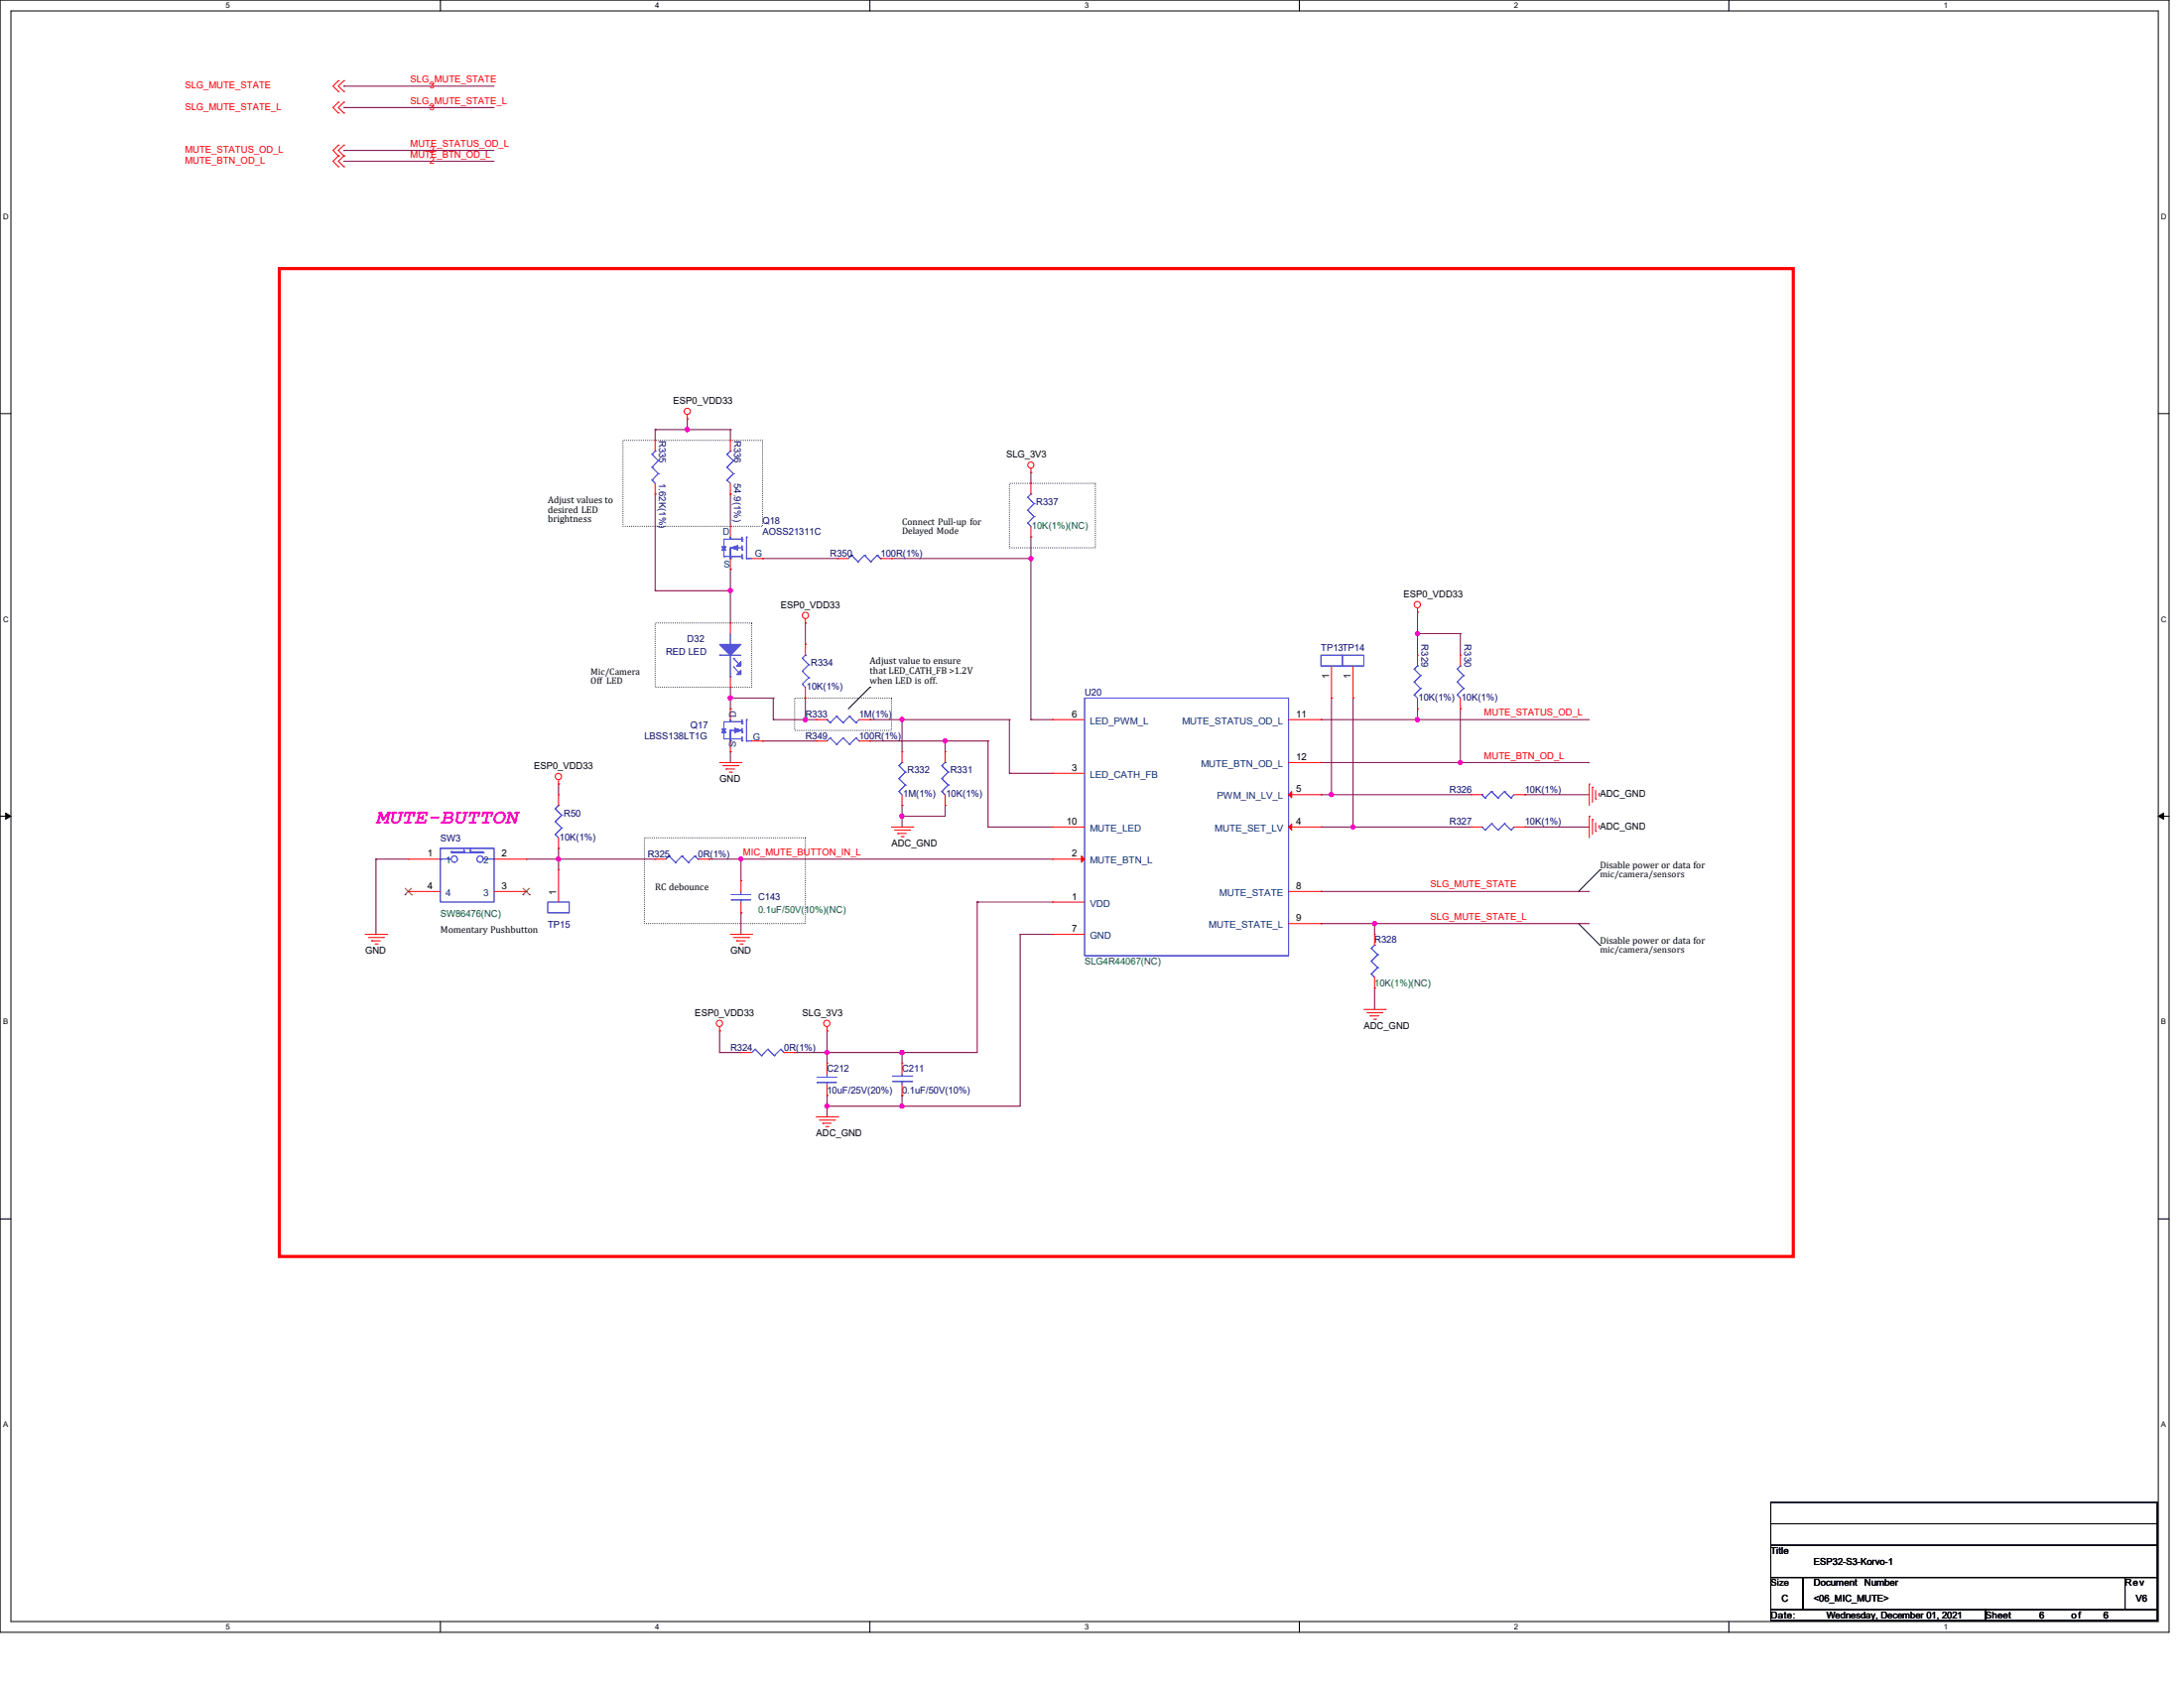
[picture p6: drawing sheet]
<svg xmlns="http://www.w3.org/2000/svg" width="558mm" height="431mm" viewBox="0 0 558 431" stroke-linecap="round" stroke-linejoin="round" font-family="sans-serif">
<g fill="none" stroke="#000" stroke-width=".25">
<path d="M0 0h554.2v417h-554.2zM2.8 2.8h548.6v411.5h-548.6zM112.5 0v2.8M222.2 0v2.8M332 0v2.8M441.7 0v2.8M0 105.7h2.8M551.4 105.7h2.8M222.2 175.6h.1M222.2 175.6l-5.5 5.5M0 208.5h2.8M1.4 207.7l1.4 .8-1.4 .8z"/>
<path d="M551.4 208.5l1.4-.8v1.6zM551.4 208.5h2.8M403.3 236l5.5 5.5M408.8 222.3h.1M408.8 222.3l-5.5 5.5M408.8 241.5h.1M0 311.4h2.8M551.4 311.4h2.8M112.5 414.3v2.7M222.2 414.3v2.7M332 414.3v2.7M441.7 414.3v2.7"/>
</g>
<path d="M1.4 207.7l1.4 .8-1.4 .8zM551.4 208.5l1.4-.8v1.6z" fill="#000"/>
<path d="M159.2 112.5h35.6v22h-35.6zM257.9 123.5h22v16.5h-22zM167.4 159.2h24.7v16.4h-24.7zM203 178.4h24.8v8.2h-24.8zM164.6 214h41.2v22h-41.2z" fill="none" stroke="#000" stroke-width=".25" stroke-dasharray="0 .5"/>
<path d="M71.4 68.6h386.8v252.4h-386.8z" fill="none" stroke="#f00" stroke-width=".8"/>
<path d="M96.1 219.5h.1M96.1 219.5h8.2M96.1 219.5v19.2M134.5 219.5h.1M142.7 200.3h.1M142.7 216.7h.1M142.7 200.3v2.7M142.7 216.7v2.8h-8.2" fill="none" stroke="#800040" stroke-width=".25"/>
<circle cx="142.7" cy="219.5" r=".53" fill="#f0f"/>
<circle cx="142.7" cy="219.5" r=".53" fill="none" stroke="#f0f" stroke-width=".25"/>
<path d="M211.3 279.9h.1M211.3 279.9v5.4M230.5 279.9h.1M230.5 279.9v2.7h-19.2M211.3 282.6h.1" fill="none" stroke="#800040" stroke-width=".25"/>
<circle cx="211.3" cy="282.6" r=".53" fill="#f0f"/>
<circle cx="211.3" cy="282.6" r=".53" fill="none" stroke="#f0f" stroke-width=".25"/>
<path d="M203 268.9h.1M203 268.9h8.3" fill="none" stroke="#800040" stroke-width=".25"/>
<circle cx="211.3" cy="268.9" r=".53" fill="#f0f"/>
<circle cx="211.3" cy="268.9" r=".53" fill="none" stroke="#f0f" stroke-width=".25"/>
<path d="M211.3 268.9h.1M211.3 268.9h19.2M211.3 268.9v2.7M230.5 268.9h.1M230.5 268.9v2.7M230.5 282.6h.1M230.5 282.6h30.1" fill="none" stroke="#800040" stroke-width=".25"/>
<circle cx="230.4" cy="282.6" r=".53" fill="#f0f"/>
<circle cx="230.4" cy="282.6" r=".53" fill="none" stroke="#f0f" stroke-width=".25"/>
<g fill="none" stroke="#800040" stroke-width=".25">
<path d="M142.7 219.5h.1M142.7 219.5h24.7M181.1 219.5h.1M181.1 219.5h8.2M189.3 219.5h.1M189.3 219.5v5.5M189.3 233.2h.1M189.3 233.2v5.5M249.7 230.5h.1M249.7 230.5v38.4h-19.2M249.7 230.5h19.2M183.9 263.4h.1"/>
<path d="M183.9 268.9h.1M183.9 263.4v5.5M183.9 268.9h5.4M211.3 263.4h.1M211.3 263.4v5.5M230.5 268.9h.1"/>
</g>
<circle cx="230.4" cy="268.9" r=".53" fill="#f0f"/>
<circle cx="230.4" cy="268.9" r=".53" fill="none" stroke="#f0f" stroke-width=".25"/>
<path d="M189.3 219.5h.1M189.3 219.5h79.6M260.6 238.7h.1M260.6 238.7h8.3M260.6 238.7v43.9" fill="none" stroke="#800040" stroke-width=".25"/>
<circle cx="189.3" cy="219.5" r=".53" fill="#f0f"/>
<circle cx="189.3" cy="219.5" r=".53" fill="none" stroke="#f0f" stroke-width=".25"/>
<path d="M337.5 203h.1M337.5 211.3h.1M337.5 203h2.7M337.5 211.3h8.2M389.6 203h.1M389.6 211.3h.1M389.6 203h16.5M389.6 211.3h16.5M337.5 236h.1M337.5 236h13.7M351.2 252.4h.1M351.2 252.4v5.5" fill="none" stroke="#800040" stroke-width=".25"/>
<circle cx="351.2" cy="235.9" r=".53" fill="#f0f"/>
<circle cx="351.2" cy="235.9" r=".53" fill="none" stroke="#f0f" stroke-width=".25"/>
<path d="M362.2 156.4h.1M362.2 156.4v5.5M351.2 236h.1M351.2 236v2.7" fill="none" stroke="#800040" stroke-width=".25"/>
<circle cx="362.1" cy="161.9" r=".53" fill="#f0f"/>
<circle cx="362.1" cy="161.9" r=".53" fill="none" stroke="#f0f" stroke-width=".25"/>
<path d="M362.2 161.9h.1M362.2 161.9h10.9M362.2 161.9v5.5M373.1 161.9h.1M373.1 161.9v5.5M337.5 183.9h.1M362.2 181.1h.1M362.2 181.1v2.8h-24.7" fill="none" stroke="#800040" stroke-width=".25"/>
<circle cx="362.1" cy="183.8" r=".53" fill="#f0f"/>
<circle cx="362.1" cy="183.8" r=".53" fill="none" stroke="#f0f" stroke-width=".25"/>
<path d="M337.5 194.8h.1M373.1 181.1h.1M373.1 181.1v13.7h-35.6" fill="none" stroke="#800040" stroke-width=".25"/>
<circle cx="373.1" cy="194.8" r=".53" fill="#f0f"/>
<circle cx="373.1" cy="194.8" r=".53" fill="none" stroke="#f0f" stroke-width=".25"/>
<path d="M340.2 178.4h.1M340.2 178.4v24.6M362.2 183.9h.1M362.2 183.9h43.9M373.1 194.8h.1M373.1 194.8h33M340.2 203h.1M340.2 203h35.7" fill="none" stroke="#800040" stroke-width=".25"/>
<circle cx="340.2" cy="203" r=".53" fill="#f0f"/>
<circle cx="340.2" cy="203" r=".53" fill="none" stroke="#f0f" stroke-width=".25"/>
<path d="M345.7 178.4h.1M345.7 178.4v32.9" fill="none" stroke="#800040" stroke-width=".25"/>
<circle cx="345.7" cy="211.3" r=".53" fill="#f0f"/>
<circle cx="345.7" cy="211.3" r=".53" fill="none" stroke="#f0f" stroke-width=".25"/>
<g fill="none" stroke="#800040" stroke-width=".25">
<path d="M186.6 192.1h.1M186.6 192.1v2.7M230.5 205.8h.1M230.5 208.5h.1M230.5 205.8v5.5M241.5 205.8h.1M241.5 205.8v2.7h-11M345.7 211.3h.1M345.7 211.3h30.2M337.5 227.8h.1M337.5 227.8h68.6M351.2 236h.1"/>
<path d="M351.2 236h54.9"/>
</g>
<circle cx="230.4" cy="208.5" r=".53" fill="#f0f"/>
<circle cx="230.4" cy="208.5" r=".53" fill="none" stroke="#f0f" stroke-width=".25"/>
<path d="M241.5 189.3h.1M241.5 189.3h10.9M252.4 189.3h.1M252.4 189.3v22M252.4 211.3h.1M252.4 211.3h16.5" fill="none" stroke="#800040" stroke-width=".25"/>
<circle cx="241.4" cy="189.3" r=".53" fill="#f0f"/>
<circle cx="241.4" cy="189.3" r=".53" fill="none" stroke="#f0f" stroke-width=".25"/>
<path d="M222.2 183.9h.1M222.2 183.9h8.3M230.5 183.9h.1M230.5 183.9v8.2M241.5 189.3h.1M241.5 189.3v2.8" fill="none" stroke="#800040" stroke-width=".25"/>
<circle cx="230.4" cy="183.8" r=".53" fill="#f0f"/>
<circle cx="230.4" cy="183.8" r=".53" fill="none" stroke="#f0f" stroke-width=".25"/>
<path d="M205.8 178.4h.1M205.8 178.4v5.5M205.8 183.9h.1M205.8 183.9h2.7" fill="none" stroke="#800040" stroke-width=".25"/>
<circle cx="205.8" cy="183.8" r=".53" fill="#f0f"/>
<circle cx="205.8" cy="183.8" r=".53" fill="none" stroke="#f0f" stroke-width=".25"/>
<g fill="none" stroke="#800040" stroke-width=".25">
<path d="M175.6 109.8h.1M175.6 109.8h11M186.6 109.8h.1M186.6 109.8v2.7M263.4 137.2h.1M263.4 120.7h.1M263.4 120.7v2.8M263.4 137.2v5.5M186.6 145.5h.1M186.6 145.5v5.4M205.8 159.2h.1M205.8 159.2v5.4"/>
<path d="M186.6 178.4h.1M186.6 175.6v2.8M230.5 183.9h.1M230.5 183.9h27.4M257.9 183.9h.1M257.9 197.6h.1M257.9 183.9v13.7M257.9 197.6h11M263.4 183.9h.1M263.4 183.9h5.5"/>
</g>
<circle cx="175.6" cy="109.7" r=".53" fill="#f0f"/>
<circle cx="175.6" cy="109.7" r=".53" fill="none" stroke="#f0f" stroke-width=".25"/>
<path d="M167.4 109.8h.1M167.4 109.8v2.7M175.6 107h.1M175.6 107v2.8h-8.2M167.4 126.2h.1M167.4 126.2v24.7M167.4 150.9h.1M167.4 150.9h19.2M186.6 150.9h.1M186.6 150.9v8.3" fill="none" stroke="#800040" stroke-width=".25"/>
<circle cx="186.6" cy="150.9" r=".53" fill="#f0f"/>
<circle cx="186.6" cy="150.9" r=".53" fill="none" stroke="#f0f" stroke-width=".25"/>
<g fill="none" stroke="#800040" stroke-width=".25">
<path d="M87.8 22h.1M87.8 27.5h.1M87.8 38.4h.1M87.8 22h38.4M87.8 27.5h38.4M87.8 38.4h38.4M87.8 41.2h.1M87.8 41.2h38.4M186.6 126.2h.1M186.6 126.2v8.3M186.6 178.4h.1M186.6 178.4v2.7"/>
<path d="M186.6 178.4h11M197.6 178.4h.1M197.6 178.4v5.5M186.6 181.1h.1M197.6 183.9h.1M197.6 183.9h8.2M142.7 219.5h.1M142.7 219.5v2.8"/>
</g>
<circle cx="186.6" cy="178.3" r=".53" fill="#f0f"/>
<circle cx="186.6" cy="178.3" r=".53" fill="none" stroke="#f0f" stroke-width=".25"/>
<path d="M194.8 142.7h.1M194.8 142.7h19.2M227.8 142.7h35.6M263.4 142.7h.1M263.4 142.7v41.2M194.8 189.3h.1M194.8 189.3h13.7M222.2 189.3h.1M222.2 189.3h19.3" fill="none" stroke="#800040" stroke-width=".25"/>
<circle cx="263.4" cy="142.7" r=".53" fill="#f0f"/>
<circle cx="263.4" cy="142.7" r=".53" fill="none" stroke="#f0f" stroke-width=".25"/>
<g fill="none" stroke="#f00" stroke-width=".25">
<path d="M86.4 20.6h.1M86.4 23.4h.1M86.4 26.1h.1M86.4 28.9h.1M86.4 37.1h.1M86.4 39.8h.1M86.4 20.6l-1.3 1.4 1.3 1.4M86.4 26.1l-1.3 1.4 1.3 1.4M86.4 37.1l-1.3 1.3 1.3 1.4M86.4 39.8l-1.3 1.4 1.3 1.4M87.8 20.6h.1M87.8 23.4h.1"/>
<path d="M87.8 26.1h.1M87.8 28.9h.1M87.8 37.1h.1M87.8 39.8h.1M87.8 20.6l-1.4 1.4 1.4 1.4M87.8 26.1l-1.4 1.4 1.4 1.4M87.8 37.1l-1.4 1.3 1.4 1.4M87.8 39.8l-1.4 1.4 1.4 1.4M86.4 42.6h.1M87.8 42.6h.1M175.6 107h.1M175.6 105.9v1.1"/>
<path d="M263.4 119.6v1.1M263.4 120.7h.1M205.8 159.2h.1M205.8 158.1v1.1M362.2 156.4h.1M362.2 155.3v1.1M340.2 178.4h.1M340.2 170.1v8.3M142.7 199.2v1.1M183.9 194.8h5.4M184.7 195.6h3.8M185.5 196.5h.1"/>
<path d="M185.5 196.5h2.2M186.3 197.3h.6M186.9 197.3h.1M188.5 195.6h.1M189.3 194.8h.1M142.7 200.3h.1M227.8 211.3h5.4M228.6 212.1h3.8M229.4 212.9h.1M229.4 212.9h2.2M230.2 213.7h.6M230.8 213.7h.1"/>
<path d="M232.4 212.1h.1M233.2 211.3h.1M406.1 200.3h.1M406.1 208.5h.1M406.1 200.3v5.5M406.1 208.5v5.5M406.9 201.1h.1M406.9 209.3h.1M406.9 201.1v3.9M406.9 209.3v3.9M407.7 204.1h.1M407.7 212.4h.1"/>
<path d="M407.7 201.9v2.2M407.7 210.2v2.2M408.5 202.8h.1M408.5 211h.1M408.5 202.8v.5M408.5 211v.5M93.3 238.7h5.5M94.1 239.5h3.9M98 239.5h.1M98.8 238.7h.1M142.7 222.3h.1M142.7 222.3v8.2"/>
<path d="M186.6 238.7h5.5M187.4 239.5h3.9M191.3 239.5h.1M192.1 238.7h.1M95 240.4h.1M95 240.4h2.2M95.8 241.2h.6M96.4 241.2h.1M188.2 240.4h.1M188.2 240.4h2.2M189.1 241.2h.5M189.6 241.2h.1"/>
<path d="M348.4 257.9h5.5M349.2 258.7h3.9M350.1 259.5h.1M350.1 259.5h2.2M353.1 258.7h.1M353.9 257.9h.1M183.9 263.4h.1M183.9 262.3v1.1M211.3 263.4h.1M211.3 262.3v1.1M350.9 260.4h.6M351.5 260.4h.1"/>
<path d="M208.5 285.3h5.5M209.3 286.2h3.9M210.2 287h.1M210.2 287h2.2M211 287.8h.5M211.5 287.8h.1M213.2 286.2h.1M214 285.3h.1"/>
<circle cx="175.6" cy="105.1" r=".8"/>
<circle cx="263.4" cy="118.8" r=".78"/>
<circle cx="205.8" cy="157.2" r=".8"/>
<circle cx="362.1" cy="154.5" r=".8"/>
<circle cx="142.7" cy="198.4" r=".8"/>
<circle cx="183.8" cy="261.5" r=".8"/>
<circle cx="211.2" cy="261.5" r=".8"/>
</g>
<path d="M452.4 389.3h98.8v5.5h-98.8zM452.4 394.8h98.8v8.2h-98.8zM452.4 383.8h98.8v5.5h-98.8zM452.4 403h8.2v8.3h-8.2zM452.4 411.3h54.9v2.7h-54.9zM460.6 403h82.3v8.3h-82.3zM507.3 411.3h43.9v2.7h-43.9zM542.9 403h8.3v8.3h-8.3z" fill="none" stroke="#000" stroke-width=".25"/>
<g fill="none" stroke="#00f" stroke-width=".25">
<path d="M185 139.7h.1M185 137.8h.1M185 137.8h4.6M185 137.8v1.9M186.6 137.8h.1M186.6 137.2v.6M186.6 140v2.7M189.3 137.8h.1M189.6 137.8h.1M189.6 138.3h.1M189.6 137.2v1.1M189.6 139.4v1.1"/>
<path d="M190.7 137.2h.1M190.7 137.2v5.5M184.4 140.5h.1M184.4 140.5h1.1M185 142.2h.1M185 142.2h4.6M185 140.5v1.7M186.6 142.7h.1M186.6 142.2h.1M186.9 142.2h.1M189.6 142.7h.1M189.6 140.5h.1"/>
<path d="M189.6 141.6v1.1M190.7 142.7h.1M190.7 142.7h1.4M337.5 167.4h5.4v2.7h-5.4zM140 230.5h5.5v2.7h-5.5z"/>
</g>
<path d="M184.4 139.7h1.1l-.5 .8z" fill="#00f"/>
<path d="M184.4 139.7h1.1l-.5 .8z" fill="none" stroke="#00f" stroke-width=".25"/>
<path d="M186.6 140l1.9-.6v1.1z" fill="#00f"/>
<g fill="none" stroke="#00f" stroke-width=".25">
<path d="M186.6 140l1.9-.6v1.1zM188 140h.1M188 140h1.6M361.3 177.5h.1M361.3 174.2h.1M361.3 170.9h.1M361.3 177.5l.9 .9M361.3 174.2l1.7 1.7M361.3 170.9l1.7 1.7M362.2 170.1h.1M362.2 170.1l-.9 .8M363 175.9h.1"/>
<path d="M363 172.6h.1M363 175.9l-1.7 1.6M363 172.6l-1.7 1.6M229.7 198.9h.1M229.7 195.6h.1M229.7 198.9l1.6 1.7M229.7 195.6l1.6 1.7M230.5 194.8h.1M230.5 194.8l-.8 .8M231.3 197.3h.1M231.3 197.3l-1.6 1.6M112.5 216.7h13.7v13.8h-13.7z"/>
<path d="M112.5 219.5h.1M112.5 219.5h2.8M115.3 217.6h.1M115.3 217.8h8.2M115.3 217.6h3.3M118.6 217.6h.1M118.6 216.7v.9M120.2 217.6h.1M120.2 216.7h.1M120.2 217.6h3.3M120.2 216.7v.9M123.5 217.8h.1"/>
<path d="M123.5 219.5h2.7M126.2 219.5h.1M141.9 213.2h.1M141.9 209.9h.1M141.9 206.6h.1M141.9 213.2l.8 .8M141.9 209.9l1.6 1.6M141.9 206.6l1.6 1.7M142.7 205.8h.1M142.7 205.8l-.8 .8M143.5 211.5h.1M143.5 208.3h.1"/>
<path d="M143.5 211.5l-1.6 1.7M143.5 208.3l-1.6 1.6M229.7 202.2h.1M229.7 202.2l.8 .8M231.3 200.6h.1M231.3 200.6l-1.6 1.6M378.6 211.3h.1M378.6 211.3l.8 .8M379.4 212.1h.1M381.1 210.4h.1M381.1 210.4l1.6 1.7M381.1 210.4l-1.7 1.7"/>
<path d="M382.7 212.1h.1M384.4 210.4h.1M384.4 210.4l1.6 1.7M384.4 210.4l-1.7 1.7M386 212.1h.1M386.8 211.3l-.8 .8M186.9 228.6h.1M186.9 229.9h.1M186.9 228.6h4.9M186.9 229.9h4.9M189.3 229.9h.1M189.3 228.6h.1"/>
<path d="M189.3 227.8v.8M189.3 229.9v.6M350.4 248.9h.1M350.4 245.6h.1M350.4 242.3h.1M350.4 248.9l.8 .8M350.4 245.6l1.6 1.6M350.4 242.3l1.6 1.6M351.2 241.5h.1M351.2 241.5l-.8 .8M352 247.2h.1M352 243.9h.1"/>
<path d="M352 247.2l-1.6 1.7M352 243.9l-1.6 1.7"/>
<circle cx="116.1" cy="219.5" r=".8"/>
<circle cx="122.6" cy="219.5" r=".8"/>
</g>
<g fill="none" stroke="#f00" stroke-width=".25">
<path d="M186.6 134.5h.1M186.6 134.5v2.7M186.6 145.5h.1M186.6 142.7v2.8M192.1 142.7h2.7M194.8 142.7h.1M362.2 167.4h.1M362.2 167.4v2.7M362.2 178.4v2.7M230.5 192.1h.1M230.5 192.1v2.7M362.2 181.1h.1"/>
<path d="M104.3 219.5h.1M104.3 219.5h8.2M126.2 219.5h8.3M134.5 219.5h.1M142.7 216.7h.1M142.7 203h.1M142.7 203v2.8M142.7 214v2.7M230.5 205.8h.1M230.5 203v2.8M375.9 211.3h.1M375.9 211.3h2.7"/>
<path d="M386.8 211.3h2.8M389.6 211.3h.1M104.3 227.8h.1M104.3 227.8h8.2M126.2 227.8h8.3M134.5 227.8h.1M189.3 233.2h.1M189.3 225h.1M189.3 225v2.8M189.3 230.5v2.7M351.2 238.7h.1M351.2 238.7v2.8"/>
<path d="M351.2 252.4h.1M351.2 249.7v2.7"/>
</g>
<path d="M103.5 228.6h.1M103.5 226.9l1.7 1.7M105.1 226.9l-1.6 1.7M105.2 228.6h.1M133.6 228.6h.1M133.6 226.9l1.7 1.7M135.3 226.9l-1.7 1.7M135.3 228.6h.1" fill="none" stroke="#804000" stroke-width=".25"/>
<path d="M183.9 164.6h5.4l-2.7 2.8z" fill="#00f"/>
<path d="M183.9 164.6h5.4l-2.7 2.8z" fill="none" stroke="#00f" stroke-width=".25"/>
<path d="M188.2 170.1l1.1-1.1v1.1z" fill="#00f"/>
<path d="M188.2 170.1l1.1-1.1v1.1z" fill="none" stroke="#00f" stroke-width=".25"/>
<path d="M188.2 172.3l1.1-1.1v1.1z" fill="#00f"/>
<g fill="none" stroke="#00f" stroke-width=".25">
<path d="M183.9 167.4h.1M183.9 167.4h5.4M186.6 164.6h.1M186.6 172.9h.1M186.6 161.9v2.7M186.6 167.4v5.5M187.4 168.2h.1M187.4 170.4h.1M187.4 168.2l1.4 1.4M187.4 170.4l1.4 1.4M188.2 172.3l1.1-1.1v1.1zM185 188.8h.1"/>
<path d="M185 186.3h.1M185 184.4h.1M185 184.4h4.6M185 188.8h4.6M185 184.4v1.9M185 187.2v1.6M186.6 184.4h.1M186.6 189.3h.1M186.6 188.8h.1M186.6 186.6h.1M186.6 183.9v.5M186.6 186.6v2.7"/>
<path d="M186.6 186.6h1.1M186.9 188.8h.1M188 186.6h.1M188 186.6h1.6M189.3 184.4h.1M189.6 184.4h.1M189.6 189.3h.1M189.6 187.2h.1M189.6 185h.1M189.6 183.9v1.1M189.6 186.1v1.1M189.6 188.2v1.1"/>
<path d="M190.7 189.3h.1M190.7 183.9h.1M190.7 189.3h1.4M190.7 183.9v5.4"/>
</g>
<path d="M186.6 159.2h.1M186.6 159.2v2.7M186.6 175.6h.1M186.6 172.9v2.7" fill="none" stroke="#f00" stroke-width=".25"/>
<path d="M185 186.3l.5 .9h-1.1z" fill="#00f"/>
<path d="M184.4 186.3h.1M184.4 186.3h1.1M185 186.3l.5 .9h-1.1z" fill="none" stroke="#00f" stroke-width=".25"/>
<path d="M187.7 186.1l1.9 .5-1.9 .6z" fill="#00f"/>
<g fill="none" stroke="#00f" stroke-width=".25">
<path d="M185.8 119.4h.1M185.8 116.1h.1M185.8 119.4l1.6 1.6M185.8 116.1l1.6 1.6M186.6 115.3h.1M186.6 115.3l-.8 .8M187.4 117.7h.1M187.4 117.7l-1.6 1.7M185.8 122.7h.1M185.8 122.7l.8 .8M187.4 121h.1M187.4 121l-1.6 1.7"/>
<path d="M217.6 141.9h.1M217.6 141.9l-.9 .8M217.6 141.9l1.6 1.6M219.2 143.5h.1M220.9 141.9h.1M220.9 141.9l-1.7 1.6M220.9 141.9l1.6 1.6M222.5 143.5h.1M224.2 141.9h.1M224.2 141.9l-1.7 1.6M224.2 141.9l.8 .8M225 142.7h.1"/>
<path d="M277.1 178.4h52.1v65.8h-52.1zM342.9 167.4h5.5v2.7h-5.5zM187.7 186.1l1.9 .5-1.9 .6zM240.6 198.9h.1M240.6 195.6h.1M240.6 198.9l1.7 1.7M240.6 195.6l1.7 1.7M241.5 194.8h.1M241.5 194.8l-.9 .8M242.3 197.3h.1M242.3 197.3l-1.7 1.6M170.9 218.7h.1"/>
<path d="M170.9 218.7l-.8 .8M170.9 218.7l1.7 1.6M174.2 218.7h.1M174.2 218.7l-1.6 1.6M174.2 218.7l1.7 1.6M177.5 218.7h.1M177.5 218.7l-1.6 1.6M177.5 218.7l.9 .8M178.4 219.5h.1M240.6 202.2h.1M240.6 202.2l.9 .8M242.3 200.6h.1"/>
<path d="M242.3 200.6l-1.7 1.6M378.6 203h.1M378.6 203l.8 .9M379.4 203.9h.1M381.1 202.2h.1M381.1 202.2l1.6 1.7M381.1 202.2l-1.7 1.7M382.7 203.9h.1M384.4 202.2h.1M384.4 202.2l1.6 1.7M384.4 202.2l-1.7 1.7M386 203.9h.1"/>
<path d="M386.8 203l-.8 .9M172.6 220.3h.1M175.9 220.3h.1M192.9 268.1h.1M192.9 268.1l-.8 .8M192.9 268.1l1.7 1.6M194.6 269.7h.1M196.2 268.1h.1M196.2 268.1l-1.6 1.6M196.2 268.1l1.6 1.6M197.8 269.7h.1M199.5 268.1h.1"/>
<path d="M199.5 268.1l-1.7 1.6M199.5 268.1l.8 .8M200.3 268.9h.1M228 276.3h5M228 274.9h5M230.5 274.9h.1M230.5 276.3h.1M230.5 274.4v.5M230.5 276.3v.8M233 276.3h.1M233 274.9h.1"/>
</g>
<g fill="none" stroke="#f00" stroke-width=".25">
<path d="M186.6 112.5h.1M186.6 112.5v2.8M186.6 126.2h.1M186.6 123.5v2.7M214 142.7h.1M214 142.7h2.7M225 142.7h2.8M227.8 142.7h.1M345.7 178.4h.1M345.7 170.1v8.3M186.6 192.1h.1M186.6 181.1h.1"/>
<path d="M186.6 181.1v2.8M186.6 189.3v2.8M192.1 189.3h2.7M194.8 189.3h.1M241.5 192.1h.1M241.5 192.1v2.7M167.4 219.5h.1M167.4 219.5h2.7M178.4 219.5h2.7M181.1 219.5h.1M241.5 205.8h.1M241.5 203v2.8"/>
<path d="M375.9 203h.1M375.9 203h2.7M386.8 203h2.8M389.6 203h.1M268.9 230.5h.1M268.9 230.5h8.2M189.3 268.9h.1M189.3 268.9h2.8M200.3 268.9h2.7M203 268.9h.1M230.5 271.6h.1M230.5 279.9h.1"/>
<path d="M230.5 271.6v2.8M230.5 277.1v2.8"/>
</g>
<path d="M276.3 218.7l.8 .8-.8 .8z" fill="#f00"/>
<path d="M268.9 197.6h.1M268.9 197.6h8.2M268.9 219.5h.1M268.9 219.5h8.2M276.3 218.7l.8 .8-.8 .8z" fill="none" stroke="#f00" stroke-width=".25"/>
<path d="M329.2 211.3l.8-.8v1.6z" fill="#f00"/>
<path d="M329.2 211.3l.8-.8v1.6zM329.2 211.3h8.3M337.5 211.3h.1" fill="none" stroke="#f00" stroke-width=".25"/>
<path d="M329.2 203l.8-.8v1.6z" fill="#f00"/>
<g fill="none" stroke="#f00" stroke-width=".25">
<path d="M167.4 112.5h.1M167.4 112.5v2.8M167.4 126.2h.1M167.4 123.5v2.7M263.4 137.2h.1M263.4 123.5h.1M263.4 123.5v2.7M263.4 134.5v2.7M205.8 178.4h.1M205.8 164.6h.1M205.8 164.6v2.8M205.8 175.6v2.8"/>
<path d="M373.1 167.4h.1M373.1 167.4v2.7M373.1 178.4v2.7M208.5 189.3h.1M208.5 183.9h.1M208.5 183.9h2.8M208.5 189.3h2.8M219.5 183.9h2.7M219.5 189.3h2.7M222.2 189.3h.1M222.2 183.9h.1M268.9 183.9h.1"/>
<path d="M268.9 183.9h8.2M329.2 183.9h8.3M329.2 194.8h8.3M337.5 183.9h.1M337.5 194.8h.1M373.1 181.1h.1M268.9 211.3h.1M268.9 211.3h8.2M329.2 203l.8-.8v1.6zM329.2 203h8.3M337.5 203h.1M268.9 238.7h.1"/>
<path d="M268.9 238.7h8.2M329.2 227.8h8.3M329.2 236h8.3M337.5 227.8h.1M337.5 236h.1M211.3 279.9h.1M211.3 271.6h.1M211.3 271.6v2.8M211.3 277.1v2.8"/>
</g>
<g fill="none" stroke="#00f" stroke-width=".25">
<path d="M166.6 119.4h.1M166.6 116.1h.1M166.6 119.4l1.6 1.6M166.6 116.1l1.6 1.6M167.4 115.3h.1M167.4 115.3l-.8 .8M168.2 117.7h.1M168.2 117.7l-1.6 1.7M166.6 122.7h.1M166.6 122.7l.8 .8M168.2 121h.1M168.2 121l-1.6 1.7"/>
<path d="M262.6 133.6h.1M262.6 130.3h.1M262.6 127h.1M262.6 133.6l.8 .9M262.6 130.3l1.6 1.7M262.6 127l1.6 1.7M263.4 126.2h.1M263.4 126.2l-.8 .8M264.2 132h.1M264.2 128.7h.1M264.2 132l-1.6 1.6M264.2 128.7l-1.6 1.6"/>
<path d="M205 174.8h.1M205 171.5h.1M205 168.2h.1M205 174.8l.8 .8M205 171.5l1.6 1.6M205 168.2l1.6 1.6M205.8 167.4h.1M205.8 167.4l-.8 .8M206.6 173.1h.1M206.6 169.8h.1M206.6 173.1l-1.6 1.7M206.6 169.8l-1.6 1.7"/>
<path d="M372.3 177.5h.1M372.3 174.2h.1M372.3 170.9h.1M372.3 177.5l.8 .9M372.3 174.2l1.6 1.7M372.3 170.9l1.6 1.7M373.1 170.1h.1M373.1 170.1l-.8 .8M373.9 175.9h.1M373.9 172.6h.1M373.9 175.9l-1.6 1.6M373.9 172.6l-1.6 1.6"/>
<path d="M211.3 183.9h.1M211.3 183.9l.8 .8M212.1 188.5h.1M212.1 184.7h.1M212.1 188.5l-.8 .8M212.1 188.5l1.6 1.7M213.7 190.2h.1M213.7 183h.1M213.7 183l1.7 1.7M213.7 183l-1.6 1.7M215.4 188.5h.1M215.4 184.7h.1"/>
<path d="M215.4 188.5l-1.7 1.7M215.4 188.5l1.6 1.7M217 190.2h.1M217 183h.1M217 183l1.7 1.7M217 183l-1.6 1.7M218.7 188.5h.1M218.7 184.7h.1M218.7 188.5l-1.7 1.7M218.7 188.5l.8 .8M219.5 189.3h.1M219.5 183.9l-.8 .8"/>
<path d="M208.8 275.2h.1M208.8 276.6h.1M208.8 275.2h4.9M208.8 276.6h4.9M211.3 276.6h.1M211.3 275.2h.1M211.3 274.4v.8M211.3 276.6v.5"/>
</g>
<circle cx="142.7" cy="219.5" r=".53" fill="#f0f"/>
<circle cx="142.7" cy="219.5" r=".53" fill="none" stroke="#f0f" stroke-width=".25"/>
<circle cx="211.3" cy="282.6" r=".53" fill="#f0f"/>
<circle cx="211.3" cy="282.6" r=".53" fill="none" stroke="#f0f" stroke-width=".25"/>
<circle cx="211.3" cy="268.9" r=".53" fill="#f0f"/>
<circle cx="211.3" cy="268.9" r=".53" fill="none" stroke="#f0f" stroke-width=".25"/>
<circle cx="230.4" cy="282.6" r=".53" fill="#f0f"/>
<circle cx="230.4" cy="282.6" r=".53" fill="none" stroke="#f0f" stroke-width=".25"/>
<circle cx="230.4" cy="268.9" r=".53" fill="#f0f"/>
<circle cx="230.4" cy="268.9" r=".53" fill="none" stroke="#f0f" stroke-width=".25"/>
<circle cx="189.3" cy="219.5" r=".53" fill="#f0f"/>
<circle cx="189.3" cy="219.5" r=".53" fill="none" stroke="#f0f" stroke-width=".25"/>
<circle cx="351.2" cy="235.9" r=".53" fill="#f0f"/>
<circle cx="351.2" cy="235.9" r=".53" fill="none" stroke="#f0f" stroke-width=".25"/>
<circle cx="362.1" cy="161.9" r=".53" fill="#f0f"/>
<circle cx="362.1" cy="161.9" r=".53" fill="none" stroke="#f0f" stroke-width=".25"/>
<circle cx="362.1" cy="183.8" r=".53" fill="#f0f"/>
<circle cx="362.1" cy="183.8" r=".53" fill="none" stroke="#f0f" stroke-width=".25"/>
<circle cx="373.1" cy="194.8" r=".53" fill="#f0f"/>
<circle cx="373.1" cy="194.8" r=".53" fill="none" stroke="#f0f" stroke-width=".25"/>
<circle cx="340.2" cy="203" r=".53" fill="#f0f"/>
<circle cx="340.2" cy="203" r=".53" fill="none" stroke="#f0f" stroke-width=".25"/>
<circle cx="345.7" cy="211.3" r=".53" fill="#f0f"/>
<circle cx="345.7" cy="211.3" r=".53" fill="none" stroke="#f0f" stroke-width=".25"/>
<circle cx="230.4" cy="208.5" r=".53" fill="#f0f"/>
<circle cx="230.4" cy="208.5" r=".53" fill="none" stroke="#f0f" stroke-width=".25"/>
<circle cx="241.4" cy="189.3" r=".53" fill="#f0f"/>
<circle cx="241.4" cy="189.3" r=".53" fill="none" stroke="#f0f" stroke-width=".25"/>
<circle cx="230.4" cy="183.8" r=".53" fill="#f0f"/>
<circle cx="230.4" cy="183.8" r=".53" fill="none" stroke="#f0f" stroke-width=".25"/>
<circle cx="205.8" cy="183.8" r=".53" fill="#f0f"/>
<circle cx="205.8" cy="183.8" r=".53" fill="none" stroke="#f0f" stroke-width=".25"/>
<circle cx="175.6" cy="109.7" r=".53" fill="#f0f"/>
<circle cx="175.6" cy="109.7" r=".53" fill="none" stroke="#f0f" stroke-width=".25"/>
<circle cx="186.6" cy="150.9" r=".53" fill="#f0f"/>
<circle cx="186.6" cy="150.9" r=".53" fill="none" stroke="#f0f" stroke-width=".25"/>
<circle cx="186.6" cy="178.3" r=".53" fill="#f0f"/>
<circle cx="186.6" cy="178.3" r=".53" fill="none" stroke="#f0f" stroke-width=".25"/>
<circle cx="263.4" cy="142.7" r=".53" fill="#f0f"/>
<circle cx="263.4" cy="142.7" r=".53" fill="none" stroke="#f0f" stroke-width=".25"/>
<text font-size="5.5" fill="#f0f" x="96.1" y="210.4">MUTE-BUTTON</text>
<g font-size="2.5" fill="#f00">
<text x="47.2" y="22.6">SLG_MUTE_STATE</text>
<text x="104.9" y="21">SLG_MUTE_STATE</text>
<text x="109.8" y="22.6">3</text>
<text x="47.2" y="28.1">SLG_MUTE_STATE_L</text>
<text x="104.9" y="26.5">SLG_MUTE_STATE_L</text>
<text x="109.8" y="28.1">3</text>
<text x="47.2" y="39.1">MUTE_STATUS_OD_L</text>
<text x="47.2" y="41.8">MUTE_BTN_OD_L</text>
<text x="104.9" y="37.5">MUTE_STATUS_OD_L</text>
<text x="104.9" y="40.2">MUTE_BTN_OD_L</text>
<text x="109.8" y="39.1">2</text>
<text x="109.8" y="41.8">2</text>
<text x="379.2" y="182.9">MUTE_STATUS_OD_L</text>
<text x="379.2" y="193.8">MUTE_BTN_OD_L</text>
<text x="189.9" y="218.5">MIC_MUTE_BUTTON_IN_L</text>
<text x="365.5" y="226.8">SLG_MUTE_STATE</text>
<text x="365.5" y="235">SLG_MUTE_STATE_L</text>
</g>
<g font-size="2.5">
<text x="172" y="103.3">ESP0_VDD33</text>
<text x="257.1" y="117">SLG_3V3</text>
<text x="140" y="128.6">Adjust values to</text>
<text x="140" y="131">desired LED</text>
<text x="140" y="133.5">brightness</text>
<text x="199.5" y="155.4">ESP0_VDD33</text>
<text x="358.6" y="152.6">ESP0_VDD33</text>
<text x="222.2" y="169.7">Adjust value to ensure</text>
<text x="222.2" y="172.2">that LED_CATH_FB &gt;1.2V</text>
<text x="339.6" y="173.4" transform="rotate(-90 339.6 173.4)">1</text>
<text x="345.1" y="173.4" transform="rotate(-90 345.1 173.4)">1</text>
<text x="222.2" y="174.6">when LED is off.</text>
<text x="273.9" y="183.3">6</text>
<text x="331.1" y="183.3">11</text>
<text x="136.4" y="196.5">ESP0_VDD33</text>
<text x="273.9" y="197">3</text>
<text x="331.1" y="194.2">12</text>
<text x="183.9" y="199.8">GND</text>
<text x="331.1" y="202.4">5</text>
<text x="408.8" y="203.7">ADC_GND</text>
<text x="272.5" y="210.7">10</text>
<text x="331.1" y="210.7">4</text>
<text x="408.8" y="211.9">ADC_GND</text>
<text x="109.3" y="218.9">1</text>
<text x="128.1" y="218.9">2</text>
<text x="227.8" y="216.3">ADC_GND</text>
<text x="273.9" y="218.9">2</text>
<text x="408.8" y="221.8">Disable power or data for</text>
<text x="109.3" y="227.2">4</text>
<text x="128.1" y="227.2">3</text>
<text x="167.4" y="227.3">RC debounce</text>
<text x="331.1" y="227.2">8</text>
<text x="142.1" y="228.6" transform="rotate(-90 142.1 228.6)">1</text>
<text x="273.9" y="229.9">1</text>
<text x="112.5" y="238.3">Momentary Pushbutton</text>
<text x="273.9" y="238.1">7</text>
<text x="331.1" y="235.4">9</text>
<text x="93.3" y="243.7">GND</text>
<text x="186.6" y="243.7">GND</text>
<text x="408.8" y="241">Disable power or data for</text>
<text x="177.5" y="259.6">ESP0_VDD33</text>
<text x="205" y="259.6">SLG_3V3</text>
<text x="348.4" y="262.9">ADC_GND</text>
<text x="208.5" y="290.3">ADC_GND</text>
<text x="452.4" y="397">Title</text>
<text x="463.4" y="399.8">ESP32-S3-Korvo-1</text>
<text x="463.4" y="405.3">Document</text>
<text x="476.3" y="405.3">Number</text>
<text x="542.9" y="405.3">Rev</text>
<text x="452.4" y="413.5">Date:</text>
<text x="455.2" y="409.1">C</text>
<text x="463.4" y="409.1">&lt;06_MIC_MUTE&gt;</text>
<text x="466.7" y="413.5">Wednesday, December 01, 2021</text>
<text x="507.3" y="413.5">Sheet</text>
<text x="521" y="413.5">6</text>
<text x="529.2" y="413.5">of</text>
<text x="537.5" y="413.5">6</text>
<text x="545.7" y="409.1">V6</text>
</g>
<g font-size="2.5" fill="#000080">
<text x="168.4" y="112.5" transform="rotate(90 168.4 112.5)">R335</text>
<text x="187.6" y="112.5" transform="rotate(90 187.6 112.5)">R336</text>
<text x="168.4" y="123.5" transform="rotate(90 168.4 123.5)">1.62K(1%)</text>
<text x="187.6" y="123.5" transform="rotate(90 187.6 123.5)">54.9(1%)</text>
<text x="264.8" y="129">R337</text>
<text x="194.8" y="134">Q18</text>
<text x="194.8" y="136.7">AOSS21311C</text>
<text x="212.1" y="142.2">R350</text>
<text x="225" y="142.2">100R(1%)</text>
<text x="170.1" y="167.4">RED LED</text>
<text x="175.6" y="164.1">D32</text>
<text x="337.5" y="166.3">TP13TP14</text>
<text x="363.2" y="164.6" transform="rotate(90 363.2 164.6)">R329</text>
<text x="374.1" y="164.6" transform="rotate(90 374.1 164.6)">R330</text>
<text x="207.2" y="170.2">R334</text>
<text x="206.1" y="176.2">10K(1%)</text>
<text x="277.1" y="177.8">U20</text>
<text x="362.4" y="178.9">10K(1%)</text>
<text x="373.4" y="178.9">10K(1%)</text>
<text x="205.8" y="183.3">R333</text>
<text x="219.5" y="183.3">1M(1%)</text>
<text x="164.6" y="188.8">LBSS138LT1G</text>
<text x="176.4" y="186.1">Q17</text>
<text x="205.8" y="188.8">R349</text>
<text x="219.5" y="188.8">100R(1%)</text>
<text x="231.9" y="197.6">R332</text>
<text x="242.8" y="197.6">R331</text>
<text x="230.8" y="203.7">1M(1%)</text>
<text x="241.7" y="203.7">10K(1%)</text>
<text x="370.4" y="202.6">R326</text>
<text x="389.6" y="202.6">10K(1%)</text>
<text x="144.1" y="208.6">R50</text>
<text x="112.5" y="214.9">SW3</text>
<text x="143" y="214.6">10K(1%)</text>
<text x="370.4" y="210.8">R327</text>
<text x="389.6" y="210.8">10K(1%)</text>
<text x="165.5" y="219">R325</text>
<text x="178.4" y="219">0R(1%)</text>
<text x="193.7" y="230">C143</text>
<text x="140" y="237.1">TP15</text>
<text x="351.2" y="241">R328</text>
<text x="186.6" y="268.4">R324</text>
<text x="200.3" y="268.4">0R(1%)</text>
<text x="211.3" y="273.9">C212</text>
<text x="230.5" y="273.9">C211</text>
<text x="211.3" y="279.4">10uF/25V(20%)</text>
<text x="230.5" y="279.4">0.1uF/50V(10%)</text>
</g>
<g font-size="2.5" fill="#004080">
<text x="184.7" y="136.7">D</text>
<text x="192.9" y="142.2">G</text>
<text x="185" y="144.9">S</text>
<text x="188" y="183.3" transform="rotate(-90 188 183.3)">D</text>
<text x="278.5" y="185">LED_PWM_L</text>
<text x="302" y="185">MUTE_STATUS_OD_L</text>
<text x="188" y="191" transform="rotate(-90 188 191)">S</text>
<text x="192.4" y="189.1">G</text>
<text x="306.9" y="196">MUTE_BTN_OD_L</text>
<text x="278.5" y="198.7">LED_CATH_FB</text>
<text x="310.9" y="204.2">PWM_IN_LV_L</text>
<text x="278.5" y="212.4">MUTE_LED</text>
<text x="310.4" y="212.4">MUTE_SET_LV</text>
<text x="113.9" y="220.6">1</text>
<text x="123.5" y="220.6">2</text>
<text x="278.5" y="220.6">MUTE_BTN_L</text>
<text x="113.9" y="228.9">4</text>
<text x="123.5" y="228.9">3</text>
<text x="278.5" y="231.6">VDD</text>
<text x="311.6" y="228.9">MUTE_STATE</text>
<text x="278.5" y="239.9">GND</text>
<text x="308.9" y="237.1">MUTE_STATE_L</text>
</g>
<g font-size="2.5" fill="#008000">
<text x="263.7" y="135.1">10K(1%)(NC)</text>
<text x="193.7" y="233.3">0.1uF/50V(10%)(NC)</text>
<text x="112.5" y="234.4">SW86476(NC)</text>
<text x="277.1" y="246.4">SLG4R44067(NC)</text>
<text x="351.2" y="251.9">10K(1%)(NC)</text>
</g>
<g font-size="2.4">
<text x="230.5" y="134">Connect Pull-up for</text>
<text x="230.5" y="136.4">Delayed Mode</text>
<text x="150.9" y="172.4">Mic/Camera</text>
<text x="150.9" y="174.8">Off LED</text>
<text x="408.8" y="224.2">mic/camera/sensors</text>
<text x="408.8" y="243.4">mic/camera/sensors</text>
<text x="452.4" y="405.2">Size</text>
</g>
<g font-size="2">
<text x="57.7" y="2.1">5</text>
<text x="167.4" y="2.1">4</text>
<text x="277.1" y="2.1">3</text>
<text x="386.8" y="2.1">2</text>
<text x="496.6" y="2.1">1</text>
<text x=".8" y="56">D</text>
<text x="552.2" y="56">D</text>
<text x=".8" y="158.9">C</text>
<text x="552.2" y="158.9">C</text>
<text x=".8" y="261.7">B</text>
<text x="552.2" y="261.7">B</text>
<text x=".8" y="364.6">A</text>
<text x="552.2" y="364.6">A</text>
<text x="57.7" y="416.3">5</text>
<text x="167.4" y="416.3">4</text>
<text x="277.1" y="416.3">3</text>
<text x="386.8" y="416.3">2</text>
<text x="496.6" y="416.3">1</text>
</g>
</svg>
